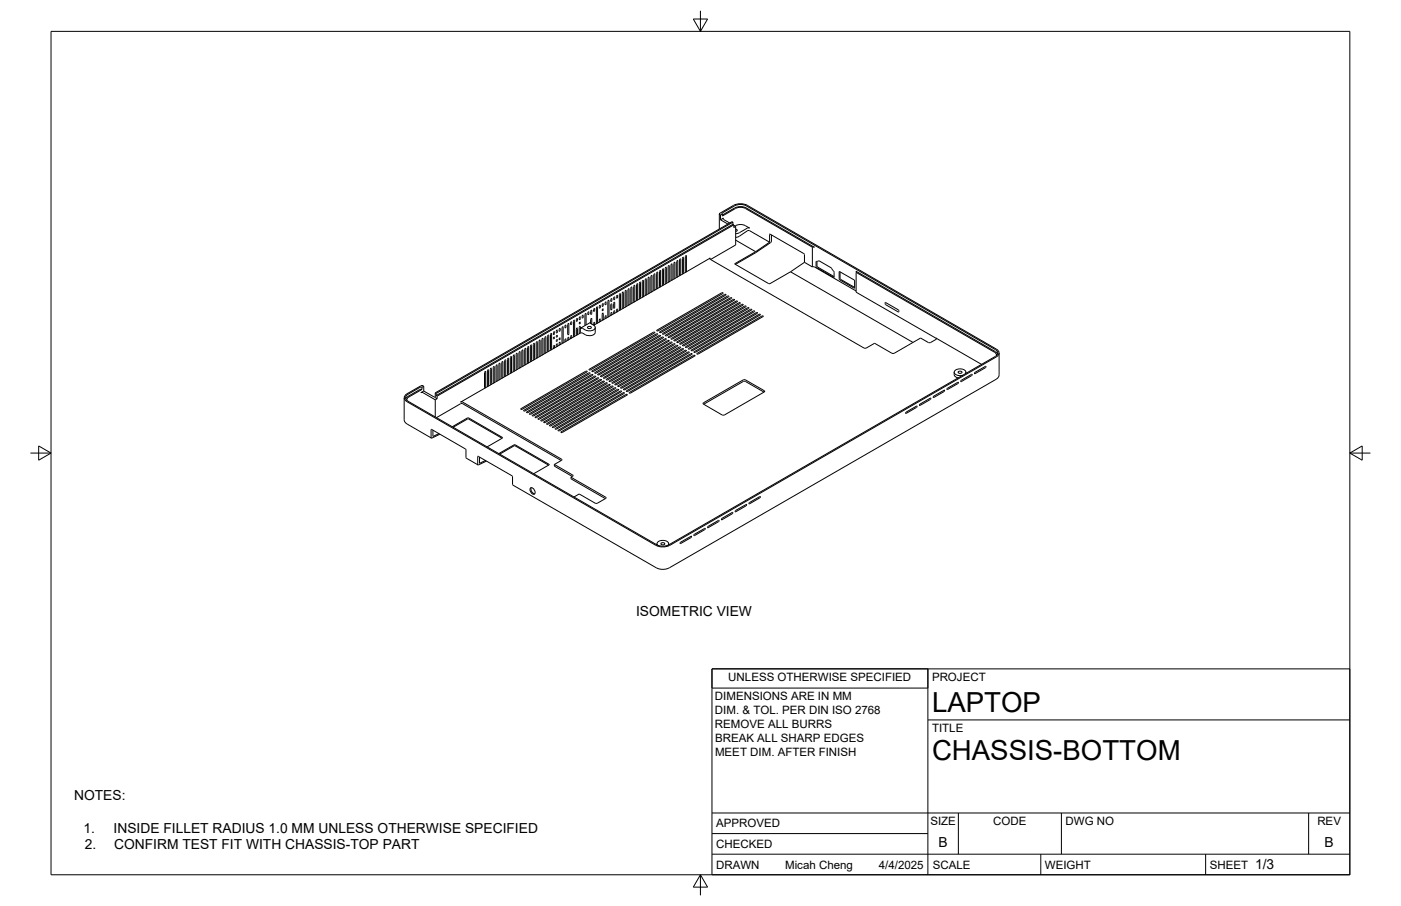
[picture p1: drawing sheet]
<svg xmlns="http://www.w3.org/2000/svg" width="432mm" height="279mm" viewBox="0 0 432 279" stroke-linecap="round" stroke-linejoin="round" font-family="sans-serif">
<!-- layer: Visible -->
<g fill="none" stroke="#000" stroke-width=".31">
<path d="M210.7 79.5l-.2-.1-.2 .3 .1 4.7 .3-.3v-4.6M211.4 78.8l.2 4.8-.3 .3-.1-4.8zM221.7 66v4.6M221.9 65.8l-.2 .2 .4 .3M222.1 67.8l.9-.6v.4l1.9 1.2M222.1 67.8l2.2 1.3M222.1 66.3v1.5M222.6 66.3l4.3-2.4 1.3-.2 1.3 .2 21.5 12.4M222.6 66l.1-.4 4.2-2.4 2-.1 1.2 .4 76.7 44.3a1.11 1.11 0 0 1 .7 1.1 1.11 1.11 0 0 1-.7 1M222.6 66l-.5 .3M225.9 68.5l-.3-.1-91.4 52.8M225.9 68.5v.7"/>
<path d="M225.9 69.2l.3 .1M225.9 69.2l-91.4 52.8M225.9 68.5l-91.4 52.8M226.1 63.3l-4.3 2.5M226.1 63.3l1.2-.4 1.3-.1 1.7 .5M226.2 69.3v.9l.5-.4M226.2 69.3l-91.5 52.9M226.2 69.5l.5 .3M226.7 64.3l-4.1 2.3v-.6M226.7 69.6l-.2 .1M226.7 64.3l1.5-.4 1.6 .4M226.7 69.6l1.5-.4 1.6 .4"/>
<path d="M226.7 73.2l.9-.2 2.7-1.8 .6-.1 6.3 3.6M226.7 74.1l6.2 3.5M226.7 69.8v5.7l-7.7 4.5M226.7 70.7l.5 .3-.5 .4M229.8 69.6l1.2 .7h-.7l-2.6 1.6-1 .2M229.8 64.3l20.6 11.9v6.1M230.3 63.3l76.8 44.3a1.3 1.3 0 0 1 .8 1.3 1.3 1.3 0 0 1-.9 1.2l-100.6 58.1-1.8 .5-1.3-.1-1.1-.4-76.7-44.3a1.29 1.29 0 0 1-.9-1.2 1.29 1.29 0 0 1 .9-1.3l4.2-2.4 .9 .1M232.9 77.6l-6.4 3.8 10.6 6.1 6.5-3.7M237.2 74.7l.1-2.5 10.5 6M237.2 74.7l-4.3 2.9M237.8 72.4v1.9l-.3 .5-4.6 3.1-6.2 3.6M247.8 78.2l.1 2.7"/>
<path d="M250.4 76.2h.6M175.3 99.9v3M175.3 99.9l-.1-.1-.2 .3v3.1l.3-.3M176 99.3l.2 .5-.3 .3zM176.9 98.8l.2 .1v4.6l-.3 .3v-4.7zM178 98.4l-.1 .5-.3 .1M178 98.4h-.3l-.1 .6M178.5 99.7v.1M178.7 97.7l.2 .6-.3 .3zM178.7 99.4l.2 .2-.3 .3zM179.4 97.5v.4M179.4 97.5l.3-.3v.7h-.3"/>
<path d="M180.6 96.8l-.1-.1-.2 .3v3.4M180.6 96.8v3.4M181.2 96.5l.3-.3-.2 .8-.1-.5M182 99.4l-1.4 .8M182 96v.8M182 98.5v.9M182 99.4h.1M182.1 99.4v.4M182.1 98.5l.3-.3v1.8M182.1 96l.3-.3v1.1h-.3M182.1 99.8l.8 .5a.86 .86 0 0 1 .5 .9 .86 .86 0 0 1-.8 .7l-1.4 .1-.8-.3M183 95.9h.2v-.7l-.2 .1-.1 .6"/>
<path d="M183.1 99.4l.2 .5-.3 .4zM184 99.7l-1 .6M184 94.7l.2 .1v4.6l-.3 .3-.1-4.7zM185 94.3v.4M185 98.5v.4M185.1 98.9l-.2 .3-.2-.1M185.1 98.5h-.3l-.1 .6M185.1 94.3h-.3l-.1 .6M185.1 94.7l-.2 .3-.2-.1M185.6 96.9l.3-.3v1.8l-.3 .3v-1.8M185.8 95.3l.1 .2-.3 .3zM185.8 93.7l.1 .5-.3 .3z"/>
<path d="M186.7 93.1l.1 .6-.3 .3zM186.8 97.9l-.3 .3 .2-.8 .1 .5M187.3 92.9v4.7M187.4 97.6l.1 .1M187.5 97.7l-3.5 2M187.7 92.7l-.2-.1-.1 .3M187.7 92.8v4.6l-.2 .3M188.2 92.4l.3-.3-.1 .8-.2-.5M188.4 96.4l.2 .5-.3 .3zM188.4 93.8h.2v1.4l-.3 .4zM189.1 91.9v.4M189.1 93.6v1.4"/>
<path d="M189.1 96.2v.4M189.1 91.9l.3-.3 .1 .5M189.1 93.5l.3-.3 .1 1.5-.2 .3-.2-.1M189.5 96l-.1 .5-.3 .1M189.5 96l-.2-.1-.2 .3M189.5 92.1l-.2 .3-.2-.1M190.2 96.2l-2.7 1.5M190.4 91.2v.4M190.4 95.5v.4M190.4 95.5l-.2-.1-.2 .3 .2 .5M190.4 95.9l-.2 .3M190.4 91.2h-.3l-.1 .6"/>
<path d="M190.4 91.6l-.2 .3-.2-.1M191.2 95.4l-.3 .3v-4.8l.3-.3v4.8M192.1 94.8l-.2 .3-.1-.1M192.1 90.2l-.1-.1-.2 .3v4.7M192.1 90.2v4.6M192.8 89.6l.2 4.7-.3 .3v-4.7zM193.9 93.8l-.3 .3-.1-4.7 .3-.3 .1 4.7M194.4 93.5l.2 .1M194.6 93.6l-4.4 2.6M194.8 88.6l-.2-.1-.2 .3v4.7M194.8 88.7v4.6l-.2 .3M195.3 88.3l.3-.3 .1 4.8-.3 .3-.1-4.8"/>
<path d="M196.4 87.5l.1 4.8-.2 .3-.1-4.8zM197.3 87l.1 4.8-.3 .3v-4.8zM198.3 91.3l-.3 .3v-4.8l.3-.3v4.8M198.8 91l.2 .1M199 91.1l-4.4 2.5M199.2 86.1l-.2-.1-.2 .3v4.7M199.2 86.1v4.7l-.2 .3M199.7 85.8l.3-.3 .1 4.7-.3 .4-.1-4.8M200.6 85.3v4.6M200.6 85.3l.3-.3 .1 4.7-.2 .3-.2-.1M201.5 89.4l.2 .1 .2-.3-.1-4.7-.3 .3v4.6M202.4 84.3v4.6"/>
<path d="M202.4 88.9l.2 .1M202.4 84.2l.3-.3v4.8M202.5 89l-3.5 2.1M202.7 88.7l-.1 .3M203.6 83.6v4.6M203.6 83.5l-.2-.1-.1 .4v4.7l.3-.3M204.3 82.9l.2 4.8-.3 .3v-4.8zM205.4 82.5v4.7M205.4 82.5l-.2-.1-.2 .3 .1 4.8 .3-.3M205.9 86.9v-4.7l.3-.3 .1 4.8-.2 .3M205.9 86.9l.2 .1M206.1 87l-3.6 2"/>
<path d="M206.8 81.7v4.7l.2 .1M207 86.5l-.9 .5M207.1 81.5l-.1-.1-.2 .3M207.1 86.2l-.1 .3M207.2 81.5v4.7M207.7 81.2v4.7M207.7 81.2l.3-.3v4.8l-.1 .3-.2-.1M208.7 85.4l10.2-5.8v.4l47.4 27.3h.7l2.6-1.4 5.3 3 .5 .1 8.3-4.8 2.9 1.5 1.9-1.1v-.4l14 8.2M208.7 85.4l-1.7 1.1M208.8 80.4l.1 .1v4.7l-.3 .3v-4.8zM209.8 84.6l-.3 .3-.1-4.7 .3-.3 .1 4.7M222.8 90.5v-.2h-.4l-20 11.6 .4 .1 20-11.5"/>
<path d="M223.3 90.8l.5 .1-20.1 11.6-.4-.1 20-11.6M224.6 91.5l-20 11.6M224.6 91.5v-.2h-.4l-20 11.6 .4 .1M225.1 91.8l-20 11.6M225.1 91.8l.4 .1-20 11.6h-.4v-.1M229.9 94.6v-.2h-.4l-20 11.5M229.9 94.6l-20 11.5h-.3v-.2M230.4 94.9l-20 11.6 .4 .1M230.4 94.9l.4 .1-20 11.6M233 96.4l-19.9 11.6M233.1 96.4l.4 .1-20.1 11.7M243.6 83.8l37.8 21.8"/>
<path d="M247.9 80.9l2.5 1.4M247.9 80.9l-4.3 2.9M250.4 82.3h.6l12.9 7.4M251.8 80.6l.2 1.8M252 82.4l5.1 2.9M252.5 80.4l3.6 2.2M252.5 80.4l-.9 .2v1.8l5.4 3.1 .1-1.7-1-1.2M258.6 83.9l.2 2.4 4.4 2.5 .2-.1M258.6 83.9l.2-.1 4.4 2.5 .2 .3M258.9 83.8l.2 2.3M259.1 86.1l4.3 2.5M263.4 86.6v2.2"/>
<path d="M263.9 84l-.1-.4 43 24.8 .7 .8M272.8 93.4v.2M272.8 93.6l.2 .3 3.9 2.3M272.8 93.4l.2-.1 4 2.5M277 95.8v.3M277 96.1l-.1 .1M130 119.4v.7l-4 2.3M130.1 119.4l-.7 .1-3.7 2.1a1.11 1.11 0 0 0-.7 1.1 1.11 1.11 0 0 0 .7 1M130.6 119.1v1.5M130.6 119.1l-.6 .3M149.3 119.5l.1-4.6 .3-.3-.2 5M149.4 119.5l.1 .1"/>
<path d="M149.5 119.7l-7.6 4.3M150.2 114.4v4.6l.2 .1M150.2 114.4l.3-.3 .1 4.7-.2 .3M150.4 119.1l-.9 .6M151.3 113.6l.2 4.7-.3 .3-.1-4.7zM152.2 118.1l-1.8 1M152.2 113.1l.1 .1v4.6l-.2 .3-.1-4.7zM153.1 112.5l.1 4.8-.3 .3v-4.8zM153.8 112.3v4.7M153.8 117l.1 .1M153.8 112.3l.3-.3v4.8l-.2 .3M153.9 117.1l-1.7 1"/>
<path d="M154.7 116.5l.1 .1 .2-.3-.1-4.8-.2 .3-.1 4.7M155.5 111.3l.3-.3 .1 4.8-.3 .3-.1-4.8M156.4 115.4l.2 .1M156.6 115.6l-2.7 1.5M156.8 110.6v4.7M156.8 110.6l-.2-.1-.2 .3v4.7M156.8 115.2l-.2 .3M157.5 115.1l-.9 .5M157.5 110l.1 .1v4.6l-.3 .4v-4.8zM158.5 109.6l-.1-.1-.2 .3v4.7l.3-.3M158.5 109.6v4.6M159.1 109.3v4.6"/>
<path d="M159.1 113.9l.1 .1M159.2 114l-1.7 1.1M159.4 109.1v4.6l-.2 .3M159.4 109.1l-.2-.1-.1 .3M160.1 108.5l.2 4.7-.3 .3v-4.7zM160.8 108.3v4.6M160.9 112.9l.1 .1M160.9 108.3l.2-.4-.1 5.1M161 113l-1.8 1M161.9 112.5l-.9 .5M161.9 107.4l.2 .1v4.7l-.3 .3-.1-4.8zM162.6 107.2l.1 4.8 .3-.3"/>
<path d="M162.6 107.2l.3-.3v4.8M163.8 106.5v4.7l-.1 .3-.2-.1M163.8 106.5l-.1-.1-.2 .3v4.7M164.5 111l-2.6 1.5M164.6 105.9l.1 .1v4.7l-.3 .3v-4.8zM165.4 105.4l.2 .1v4.6l-.3 .4v-4.8zM166.3 110l-1.8 1M166.5 105v4.6l-.2 .3M166.5 105l-.2-.1-.2 .3v4.6l.2 .1M167 104.7v4.6M167 109.3l.2 .1M167 104.7l.3-.3-.1 5"/>
<path d="M167.2 109.4l-.9 .6M167.9 108.8l.2 .1 .2-.3-.1-4.7-.3 .3v4.6M168.8 103.7v4.6l.2 .1M168.8 103.7l.3-.4v4.8l-.1 .3M169 108.4l-1.8 1M170 103v4.6M170 102.9h-.1l-.2 .2v4.8l.3-.3M170.7 104l.2 .2-.3 .3zM170.9 102.4v.6h-.3M170.9 106.7h-.3v.7l.3-.2v-.5M170.9 102.4l-.3 .1v.6M171.4 106.4l.2 .5"/>
<path d="M171.4 103.8h.1M171.5 106.4l.3-.3-.2 .8M171.5 105.1l.3-.4-.2 .5-.2-.1M171.6 106.9l-2.6 1.5M171.6 103.5l.2 .2-.3 .2zM171.6 101.8l.2 .5-.3 .3zM172.3 101.6v.4M172.3 104.6h.1M172.3 105.9v.4M172.3 105.9l.3-.4 .1 .6M172.3 104.5l.3-.3v.4h-.3M172.3 101.6l.3-.3v.7h-.3"/>
<path d="M172.7 106.1l-.2 .3-.2-.1M173.6 105.6l-.2 .3-.2-.1M173.6 100.9l-.2-.1-.2 .3v4.7M173.6 100.9v4.7M174.1 100.6v.4M174.1 104.8v.5M174.1 105.2l.2 .1M174.1 104.8l.3-.3-.1 .8M174.1 100.6l.3-.3v.7h-.3M174.3 105.4l-2.7 1.5M175 104.7l.2 .1M175.2 104.8l-.9 .6"/>
<path d="M175.3 104.1v.4M175.3 104.1l-.3 .1v.6M175.3 104.5l-.1 .3M176 103.5l.2 .5-.3 .3zM178 101.3l-.2-.1-.2 .3 .1 1.8 .3-.3v-1.7M178.5 101v1.7l.2 .1M178.5 101l.3-.3-.1 2.1M178.7 102.8l.6-.2 1.1 .6M178.7 102.8l-3.5 2M178.9 101.2h.1M178.9 101.2h.6l.9 .5M180.3 100.4l-1.4 .8"/>
<path d="M180.6 100.2l-.3 .2M180.9 114.7v-.2h-.3l-20.1 11.6 .4 .1 20-11.5M181.2 100.7h.6l.4 .4-.7 .2-.4-.2zM182 114.1l-.5-.1 19.9-11.6 .4 .1-19.9 11.6M182.5 114.4v.2h.4l19.8-11.6h-.4l-19.8 11.4M183.5 101v1.5a2.16 2.16 0 0 1-3.1 .7M184.1 116.5l-20.1 11.7 .5 .1M184.1 116.5l.4 .1-20.1 11.7M185 117l.4 .1-20.1 11.7-.4-.1 20.1-11.6M186 116.4l19.8-11.4 .4 .1-19.8 11.5h-.4zM186.2 117.8v-.2h-.3l-20.1 11.6 .4 .1 20-11.5M186.7 118.1l.5 .1-20.1 11.6-.4-.1 20-11.6"/>
<path d="M186.9 116.9l19.8-11.4 .4 .1-19.8 11.5h-.4zM187.8 117.5l19.8-11.5 .4 .1-19.9 11.5h-.3zM188 118.8v-.2h-.4l-20 11.6 .4 .1 20-11.5M188.5 119.1l.4 .1-20 11.6-.4-.1 20-11.6M189 118.2l-.4-.1 19.9-11.6 .4 .1-19.9 11.6M189.6 118.5l19.8-11.5 .4 .1-19.9 11.6h-.3zM191.3 119.5l19.8-11.4 .5 .1-19.9 11.5h-.4zM203.5 103.7v-.2h-.3l-19.9 11.5 .4 .1 19.8-11.4M204.1 104l.4 .1-19.9 11.5-.4-.1 19.8-11.5M205.3 104.7v-.2h-.4l-19.8 11.5 .4 .1 19.8-11.4M206 103.9l20-11.6 .4 .1-20 11.7M206 103.9v.2h.4"/>
<path d="M206.9 104.4l20-11.5 .4 .1-20.1 11.6h-.3zM207.8 104.9l20-11.5 .4 .1-20.1 11.6h-.3zM209 105.6l-.4-.1 20-11.6 .5 .1-20.1 11.6M210.6 107.7v-.2h-.4l-19.8 11.6 .4 .1 19.8-11.4M211.7 107.1l-.5-.1 20.1-11.6 .4 .1-20 11.6M212 108.6l-19.8 11.4M212 108.6h.4v.2M212.2 107.4l20-11.5 .4 .1-20.1 11.6h-.3zM212.4 108.8l-19.8 11.4h-.4v-.2M213.1 107.9v.2h.3M214 108.5l19.9-11.6 .5 .1-20.1 11.7h-.3zM214.8 109l20-11.6 .4 .1-20 11.7h-.4z"/>
<path d="M288.6 104.5l-24.7-14.4v-6.1l42.6 24.6M292 119.7l3.3-1.8-.1 .4-3.3 1.8zM294.1 114.8v.7M294.1 115.5l.5 .7 .7 .3M295.5 114.6l.6-.1 .4 .4-.8 .2-.4-.2zM296.3 117.3l3.3-1.9-.2 .4-3.2 1.9zM297.5 115.3a.99 .99 0 0 0 0-1.1 .99 .99 0 0 0-1-.4l-1.5 .1a.95 .95 0 0 0-.9 1 .95 .95 0 0 0 1.1 .9l1.5-.1M297.7 114.8v.4M303.7 113l-3.2 1.8-.2 .3 .2 .1M303.7 113.4l-3.2 1.9M303.7 113l.2 .1-.2 .3M306.5 108.6l.5 .5 .1 .6"/>
<path d="M306.8 109.9l-100.7 58.1v-.3M307.9 108.9v6.9l-.4 .7-.5 .5-100.7 58.1a4.5 4.5 0 0 1-4.1 0l-44.1-25.5-.3-2.9-10.4-6M124.6 122.7v6.7l.2 .8 8.1 4.9M125.7 123.7l76.8 44.3v-.3M126 122.4l-.5 .5-.1 .6M130.1 120.1h-.7l-3.7 2.2-.6 .7M130.6 120.6l3.6 1.9M130.6 120.6l-.9 .5h.7l3.8 2.2M132.9 132.5v2.6l2.7-1.2M132.9 132.5l.2-.1 10.5 6.3M133.4 132.7v1.9l1.9-.9M134.2 121.2v1.4l.5 .4"/>
<path d="M134.2 123.3v5.3M134.2 121.2l.3 .1M134.5 122l.2 .2M134.5 121.3v.7M134.5 128.8l7.4-4.3h.7l30.4 17.5M134.7 122.2v.8M134.7 123l-.5 .3M141.9 124h.7M142.6 124l30.4 17.6M143.6 138.7v2.5l3.7 2.2M144.4 128.9h-.3l-4.7 2.7M144.4 129.2h-.3l-4.4 2.6"/>
<path d="M144.4 128.9l10.5 6.1-4.8 2.8M144.4 129.2l10.3 5.9M158.4 137.2l-4.7 2.7M158.4 137.5l-4.4 2.6M158.5 137.2h.3l10.5 6.1-4.8 2.8M158.5 137.5h.3l10.3 5.9M161.5 126.5v.2h.3l20.1-11.6-.5-.1-20 11.5M162.7 127.2l-.4-.1 20-11.6 .4 .1-20 11.7M163.2 127.6l20-11.6 .4 .1-20 11.6h-.4zM169.4 131.1l20-11.5 .4 .1-20 11.6M169.4 131.1v.2h.4M170.3 131.6l20-11.5 .4 .1-20.1 11.6h-.3z"/>
<path d="M173 133.2v.2h.3l20-11.7-.4-.1-20 11.6M191.2 120.6l-20.1 11.6 .4 .1M191.2 120.6l.4 .1-20.1 11.7M192 121.1l-20 11.6 .4 .1M192.1 121.1h.3v.2M192.4 121.3l-20 11.6M193.1 120.5l19.8-11.4 .4 .1-19.8 11.5h-.4zM194 121v.2h.3l19.9-11.5-.4-.1-19.8 11.4M216.8 124.2l12.5-7.1 .5 .1 5.9 3.4-.2 .3-12.4 7.1h-.5l-5.8-3.4zM235.5 120.9l-5.7-3.3h-.5l-12.4 7.1M279.3 127.1l3.3-1.9-.1 .4-3.3 1.9zM283.5 124.6l3.4-1.8-.2 .4-3.3 1.8 .2-.4"/>
<path d="M287.8 122.2l3.3-1.9-.1 .5-3.3 1.8zM147.4 140.7l-.2 .1 .1 2.6 2.6-1.2M147.8 140.9v2l1.8-.9M163.6 150.4a1.32 1.32 0 0 1 1.1 2 1.32 1.32 0 0 1-1.1-2zM163.7 150.4a1.48 1.48 0 0 0 1.1 1.9M170.9 143.2l5.6 3.3 .1 .2-.6 .5M170.9 143.2v.5l5.5 3.2M173 141.6v.4l-2.1 1.2M176 147.2l10.7 6.1 .1 .3-2.7 1.6h-.4l-5.2-2.9-1.6 1M176 147.2v.5l10.6 6.1M222.5 159.9l3.3-1.9-.1 .4-3.3 1.9zM229.9 156l.2-.4-3.4 1.8-.1 .4 3.3-1.8"/>
<path d="M234.2 153.1l-3.2 1.9-.2 .3 .2 .1M234.2 153.1l.1 .1-.1 .3-3.2 1.9M202.5 168l1.8 .4 1.8-.4M202.6 168.1a.96 .96 0 0 1 1-1.4 1.75 1.75 0 0 1 2.5 1.2l-.2 .2M203.9 167.4h.5l.5 .4-.8 .2-.4-.2zM213 165.4l-3.2 1.8-.2 .3 .2 .1M213 165.8l-3.2 1.8M213 165.4l.1 .1-.1 .3M214 164.8l3.3-1.9-.1 .4-3.2 1.9M214 164.8l-.1 .3 .1 .1M218.2 162.3l3.4-1.8-.1 .4-3.3 1.8M218.3 162.3l-.2 .3 .2 .1"/>
</g>
<!-- layer: Border -->
<path d="M15.7 9.7h400.3v260.1h-400.3zM213.7 5.9h4.4l-2.2 3.8zM215.9 3.3v6.4M9.4 139.7h6.3M11.9 137.5l3.8 2.2-3.8 2.2zM416 139.7h6.4M416 139.7l3.8-2.2v4.4zM215.9 269.8l2.2 3.8h-4.4zM215.9 269.8v6.3" fill="none" stroke="#000" stroke-width=".31"/>
<!-- layer: Titleblock -->
<path d="M219.4 206.3h196.6v63.5h-196.6zM286 206.3v63.5M286 222h130M219.4 257.1h66.6M219.4 250.7h196.6M295.4 250.7v12.7M327.1 250.7v12.7M403.3 250.7v12.7M219.4 263.4h196.6M320.8 263.4v6.4M371.6 263.4v6.4" fill="none" stroke="#000" stroke-width=".31"/>
<!-- layer: Custom Tables -->
<path d="M219.4 206.3h66.6v5.9h-66.6z" fill="none" stroke="#000" stroke-width=".31"/>
<g font-size="8.5">
<text x="287.3" y="219.5">LAPTOP</text>
<text x="287.3" y="234.5">CHASSIS-BOTTOM</text>
</g>
<g font-size="4.3">
<text x="196" y="190.1">ISOMETRIC VIEW</text>
<text x="22.9" y="246.6">NOTES:</text>
<text x="25.8" y="256.8">1.</text>
<text x="35" y="256.8">INSIDE FILLET RADIUS 1.0 MM UNLESS OTHERWISE SPECIFIED</text>
<text x="26.1" y="261.9">2.</text>
<text x="35.2" y="261.9">CONFIRM TEST FIT WITH CHASSIS-TOP PART</text>
<text x="289.3" y="261.2">B</text>
<text x="408.2" y="261.2">B</text>
<text x="386.8" y="268.1">1/3</text>
</g>
<g font-size="3.5">
<text x="220.4" y="216">DIMENSIONS ARE IN MM</text>
<text x="224.5" y="210.1">UNLESS OTHERWISE SPECIFIED</text>
<text x="287.3" y="210.1">PROJECT</text>
<text x="220.4" y="220.3">DIM. &amp; TOL. PER DIN ISO 2768</text>
<text x="220.4" y="224.5">REMOVE ALL BURRS</text>
<text x="287.3" y="225.8">TITLE</text>
<text x="220.4" y="228.8">BREAK ALL SHARP EDGES</text>
<text x="220.4" y="233.1">MEET DIM. AFTER FINISH</text>
<text x="220.7" y="255.2">APPROVED</text>
<text x="286.7" y="254.5">SIZE</text>
<text x="306.1" y="254.5">CODE</text>
<text x="328.4" y="254.5">DWG NO</text>
<text x="406" y="254.5">REV</text>
<text x="220.7" y="261.5">CHECKED</text>
<text x="220.7" y="267.9">DRAWN</text>
<text x="242" y="267.9">Micah Cheng</text>
<text x="270.9" y="267.9">4/4/2025</text>
<text x="287.5" y="267.9">SCALE</text>
<text x="322.1" y="267.9">WEIGHT</text>
<text x="372.9" y="267.9">SHEET</text>
</g>
</svg>
